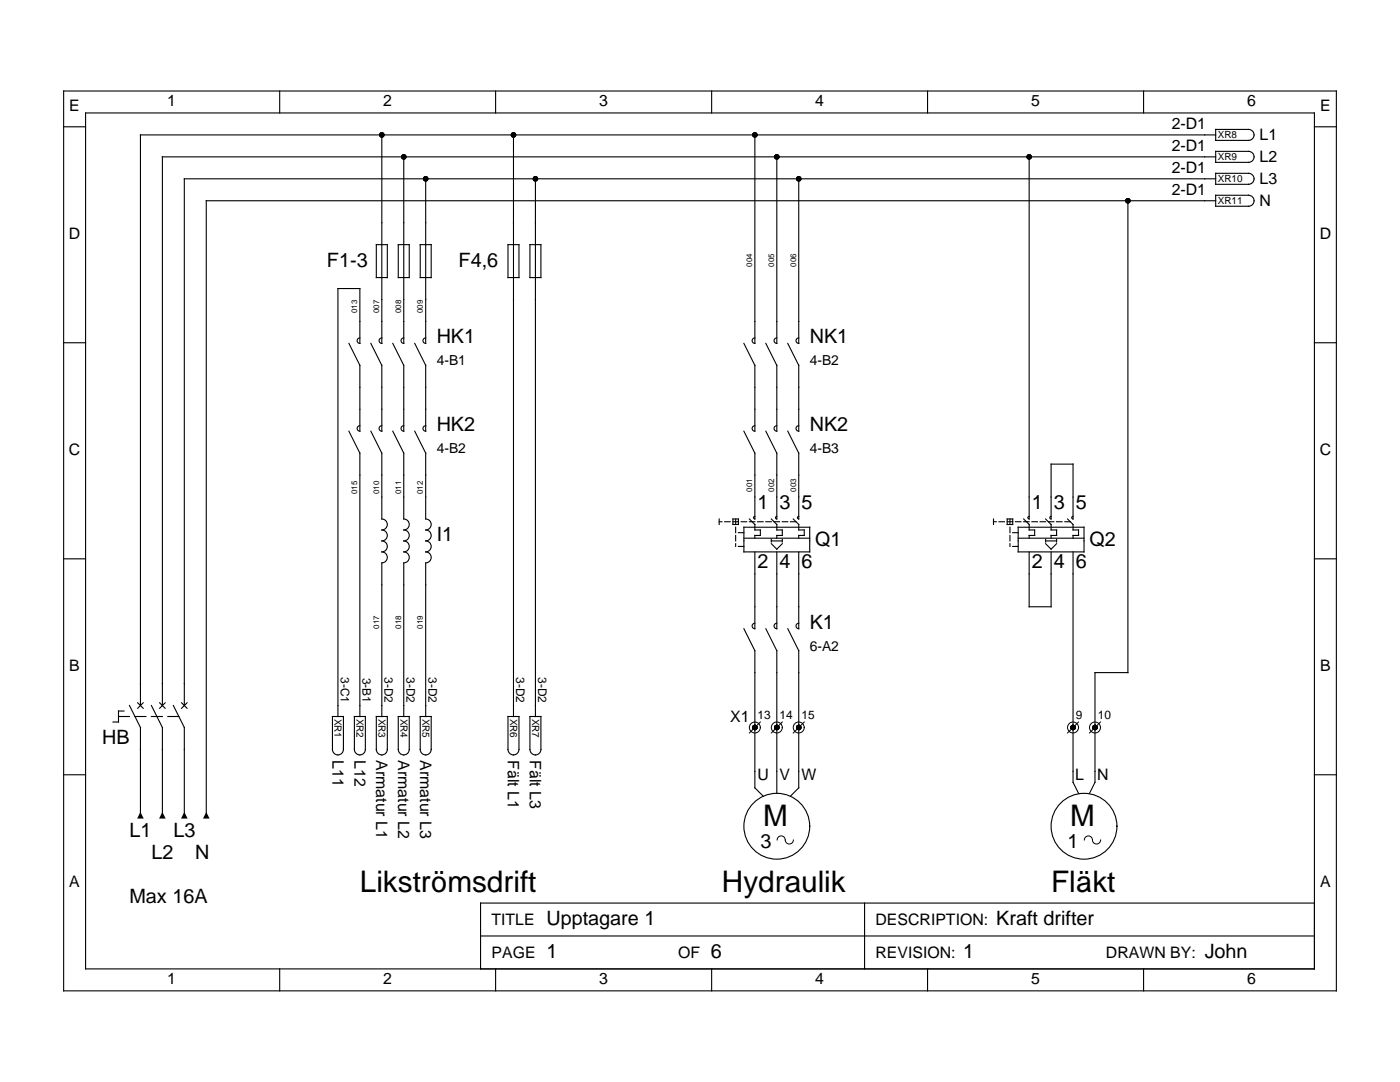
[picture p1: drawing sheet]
<svg xmlns="http://www.w3.org/2000/svg" width="279mm" height="216mm" viewBox="0 0 279 216" stroke-linecap="round" stroke-linejoin="round" font-family="sans-serif">
<g fill="none" stroke="#000" stroke-width=".22">
<path d="M12.7 18.2h254v179.5h-254zM55.8 18.2v4.3M98.9 18.2v4.3M142 18.2v4.3M185.1 18.2v4.3M228.2 18.2v4.3M12.7 25.3h4.4M17.1 22.5h245.2v170.8h-245.2zM76.2 26.9v41.6a.55 .55 0 0 1-.5-.5 .55 .55 0 0 1 .5-.6M80.6 31.3v37.2a.55 .55 0 0 1-.6-.5 .55 .55 0 0 1 .6-.6M85 35.7v32.8a.55 .55 0 0 1-.6-.5 .55 .55 0 0 1 .6-.6M102.5 26.9v116.1"/>
<path d="M106.9 35.7v107.3M150.6 26.9v41.6a.55 .55 0 0 1-.5-.5 .55 .55 0 0 1 .5-.6M155 31.3v37.2a.55 .55 0 0 1-.5-.5 .55 .55 0 0 1 .5-.6M159.4 35.7v32.8a.55 .55 0 0 1-.5-.5 .55 .55 0 0 1 .5-.6M205.4 31.3v72.3l-.3-.3 .3-.3M242.6 39h6.6a1.09 1.09 0 0 1 1.1 1.1 1.09 1.09 0 0 1-1.1 1.1h-6.6zM242.6 30.2h6.6a1.09 1.09 0 0 1 1.1 1.1 1.09 1.09 0 0 1-1.1 1.1h-6.6zM242.6 25.8h6.6a1.09 1.09 0 0 1 1.1 1.1 1.09 1.09 0 0 1-1.1 1.1h-6.6zM242.6 34.6h6.6a1.09 1.09 0 0 1 1.1 1.1 1.09 1.09 0 0 1-1.1 1.1h-6.6zM242.6 26.9h-214.6v113.9M242.6 31.3h-210.2v109.5M242.6 35.7h-205.8v105.1"/>
<path d="M262.3 25.3h4.4M75.1 48.8h2.2v6.6h-2.2zM79.5 48.8h2.2v6.6h-2.2zM83.9 48.8h2.2v6.6h-2.2zM101.4 48.8h2.2v6.6h-2.2zM105.8 48.8h2.2v6.6h-2.2zM225.1 40.1v94.1h-6.6v21.9l-1.1 2.2M242.6 40.1h-201.4v122.6M12.7 68.4h4.4M69.6 68.5l2.2 4.4v13.1a.55 .55 0 0 1-.5-.5 .55 .55 0 0 1 .5-.6M71.8 67.4a.55 .55 0 0 0-.5 .6 .55 .55 0 0 0 .5 .5v-10.9h-4.4v85.4M74 68.5l2.2 4.4v13.1a.55 .55 0 0 1-.5-.5 .55 .55 0 0 1 .5-.6"/>
<path d="M78.4 68.5l2.2 4.4v13.1a.55 .55 0 0 1-.6-.5 .55 .55 0 0 1 .6-.6M82.8 68.5l2.2 4.4v13.1a.55 .55 0 0 1-.6-.5 .55 .55 0 0 1 .6-.6M148.5 68.5l2.1 4.4v13.1a.55 .55 0 0 1-.5-.5 .55 .55 0 0 1 .5-.6M152.8 68.5l2.2 4.4v13.1a.55 .55 0 0 1-.5-.5 .55 .55 0 0 1 .5-.6M157.2 68.5l2.2 4.4v13.1a.55 .55 0 0 1-.5-.5 .55 .55 0 0 1 .5-.6M262.3 68.4h4.4M69.6 86l2.2 4.4v52.6M74 86l2.2 4.4v13.2a1.09 1.09 0 0 1 1.1 1.1 1.09 1.09 0 0 1-1.1 1 1.09 1.09 0 0 1 1.1 1.1 1.09 1.09 0 0 1-1.1 1.1 1.09 1.09 0 0 1 1.1 1.1 1.09 1.09 0 0 1-1.1 1.1 1.09 1.09 0 0 1 1.1 1.1 1.09 1.09 0 0 1-1.1 1.1v30.7M78.4 86l2.2 4.4v13.2a1.09 1.09 0 0 1 1.1 1.1 1.09 1.09 0 0 1-1.1 1 1.09 1.09 0 0 1 1.1 1.1 1.09 1.09 0 0 1-1.1 1.1 1.09 1.09 0 0 1 1.1 1.1 1.09 1.09 0 0 1-1.1 1.1 1.09 1.09 0 0 1 1.1 1.1 1.09 1.09 0 0 1-1.1 1.1v30.7M82.8 86l2.2 4.4v13.2a1.09 1.09 0 0 1 1.1 1.1 1.09 1.09 0 0 1-1.1 1 1.09 1.09 0 0 1 1.1 1.1 1.09 1.09 0 0 1-1.1 1.1 1.09 1.09 0 0 1 1.1 1.1 1.09 1.09 0 0 1-1.1 1.1 1.09 1.09 0 0 1 1.1 1.1 1.09 1.09 0 0 1-1.1 1.1v30.7M148.5 86l2.1 4.4v13.2l-.2-.3 .2-.3M152.8 86l2.2 4.4v13.2l-.2-.3 .2-.3"/>
<path d="M157.2 86l2.2 4.4v13.2l-.3-.3 .3-.3M12.7 111.5h4.4M143.5 103.6v1.1M143.5 104.1h.6M144.6 104.1h1.1M146.3 103.6h1.1v1.1h-1.1zM146.3 104.1h1.1M146.8 103.6v1.1M146.8 105.2v1.1M146.8 106.8v1.1M146.8 108.5v.5M147.4 109h1.1"/>
<path d="M147.4 106.3h1.1M147.9 104.1h1.1M148.5 105.2h13.1v4.9h-13.1zM148.5 107.4h13.1M149.6 103.6l1 1.1v1h1.1v1.1h-1.1v.6M149.6 104.1h1M150.6 110.1v15.4a.55 .55 0 0 1-.5-.6 .55 .55 0 0 1 .5-.5M151.2 104.1h1.1M152.8 104.1h1.1M153.9 103.6l1.1 1.1v1h1.1v1.1h-1.1v.6M153.9 107.9h2.2M153.9 108.5l1.1 1.1 1.1-1.1"/>
<path d="M153.9 107.6v.6M154.5 104.1h1.1M155 110.1v15.4a.55 .55 0 0 1-.5-.6 .55 .55 0 0 1 .5-.5M156.1 107.6v.6M156.1 104.1h1.1M157.8 104.1h1.1M158.3 103.6l1.1 1.1v1h1.1v1.1h-1.1v.6M159.4 110.1v15.4a.55 .55 0 0 1-.5-.6 .55 .55 0 0 1 .5-.5M198.3 104.1h.5M198.3 103.6v1.1M199.4 104.1h1.1M201 103.6h1.1v1.1h-1.1z"/>
<path d="M201 104.1h1.1M201.6 103.6v1.1M201.6 105.2v1.1M201.6 106.8v1.1M201.6 108.5v.5M202.1 109h1.1M202.1 106.3h1.1M202.7 104.1h1M203.2 105.2h13.1v4.9h-13.1zM203.2 107.4h13.1M204.3 103.6l1.1 1.1v1h1.1v1.1h-1.1v.6M204.3 104.1h1.1"/>
<path d="M205.4 110.1v11h4.4v-11M205.9 104.1h1.1M207.6 104.1h1.1M208.7 103.6l1.1 1.1v1h1.1v1.1h-1.1v.6M208.7 107.9h2.2M208.7 108.5l1.1 1.1 1.1-1.1M208.7 107.6v.6M209.2 104.1h1.1M209.8 103l-.3 .3 .3 .3v-11h4.3v11l-.2-.3 .2-.3M210.9 104.1h1.1M210.9 107.6v.6M212.5 104.1h1.1"/>
<path d="M213.1 103.6l1 1.1v1h1.1v1.1h-1.1v.6M214.1 110.1v46l1.1 2.2M262.3 111.5h4.4M148.5 125.5l2.1 4.3v27.4l1.7 1.6M152.8 125.5l2.2 4.3v28.5M157.2 125.5l2.2 4.3v27.4l-1.6 1.6M12.7 154.6h4.4M23.6 143h2.2M24.7 141.9h-1.1v2.2h-1M25.8 140.8l2.2 4.4v17.5M26.9 143h2.2M27.5 140.2l1.1 1.1"/>
<path d="M28.6 140.2l-1.1 1.1M30.2 140.8l2.2 4.4v17.5M30.2 143h2.2M31.9 140.2l1.1 1.1M33 140.2l-1.1 1.1M33.5 143h2.2M34.6 140.8l2.2 4.4v17.5M36.2 140.2l1.1 1.1M37.3 140.2l-1.1 1.1M66.3 143h2.2v6.5a1.09 1.09 0 0 1-1.1 1.1 1.09 1.09 0 0 1-1.1-1.1zM70.7 143h2.2v6.5a1.09 1.09 0 0 1-1.1 1.1 1.09 1.09 0 0 1-1.1-1.1zM75.1 143h2.2v6.5a1.1 1.1 0 0 1-1.1 1.1 1.1 1.1 0 0 1-1.1-1.1z"/>
<path d="M79.5 143h2.2v6.5a1.09 1.09 0 0 1-1.1 1.1 1.09 1.09 0 0 1-1.1-1.1zM83.9 143h2.2v6.5a1.09 1.09 0 0 1-1.1 1.1 1.09 1.09 0 0 1-1.1-1.1zM101.4 143h2.2v6.5a1.09 1.09 0 0 1-1.1 1.1 1.09 1.09 0 0 1-1.1-1.1zM105.8 143h2.2v6.5a1.09 1.09 0 0 1-1.1 1.1 1.09 1.09 0 0 1-1.1-1.1zM262.3 154.6h4.4M55.8 193.3v4.4M95.9 186.8h166.4M98.9 193.3v4.4M142 193.3v4.4M172.5 180.2v13.1M185.1 193.3v4.4M228.2 193.3v4.4"/>
<path d="M262.3 180.2h-166.4v13.1"/>
<circle cx="155" cy="164.9" r="6.6"/>
<circle cx="216.3" cy="164.9" r="6.6"/>
</g>
<g fill="none" stroke="#000" stroke-width=".2">
<path d="M151.7 144.1l-2.1 2.2M156.1 144.1l-2.2 2.2M160.5 144.1l-2.2 2.2M215.2 144.1l-2.1 2.2M219.6 144.1l-2.2 2.2M155.1 167.6a.81 .81 0 0 1 .8-.8 .81 .81 0 0 1 .8 .8 .81 .81 0 0 0 .8 .8 .81 .81 0 0 0 .8-.8M216.4 167.6a.81 .81 0 0 1 .8-.8 .81 .81 0 0 1 .8 .8 .81 .81 0 0 0 .8 .8 .81 .81 0 0 0 .8-.8"/>
<circle cx="150.6" cy="145.2" r="1.09"/>
<circle cx="155" cy="145.2" r="1.09"/>
<circle cx="159.4" cy="145.2" r="1.09"/>
<circle cx="214.1" cy="145.2" r="1.09"/>
<circle cx="218.5" cy="145.2" r="1.09"/>
</g>
<g fill="#000">
<path d="M28 162l.7 1.3h-1.3zM32.4 162l.7 1.3h-1.3zM36.8 162l.6 1.3h-1.3zM41.2 162l.6 1.3h-1.3z"/>
<circle cx="76.2" cy="26.9" r=".55"/>
<circle cx="80.6" cy="31.3" r=".55"/>
<circle cx="85" cy="35.7" r=".55"/>
<circle cx="102.5" cy="26.9" r=".55"/>
<circle cx="106.9" cy="35.7" r=".55"/>
<circle cx="150.6" cy="26.9" r=".55"/>
<circle cx="155" cy="31.3" r=".55"/>
<circle cx="159.4" cy="35.7" r=".55"/>
<circle cx="205.4" cy="31.3" r=".55"/>
<circle cx="225.1" cy="40.1" r=".55"/>
<circle cx="150.6" cy="145.2" r=".55"/>
<circle cx="155" cy="145.2" r=".55"/>
<circle cx="159.4" cy="145.2" r=".55"/>
<circle cx="214.1" cy="145.2" r=".55"/>
<circle cx="218.5" cy="145.2" r=".55"/>
</g>
<g font-size="5.9">
<text x="152.3" y="164.9">M</text>
<text x="213.6" y="164.9">M</text>
<text x="71.8" y="178">Likströmsdrift</text>
<text x="144.1" y="178">Hydraulik</text>
<text x="209.8" y="178">Fläkt</text>
</g>
<g font-size="4">
<text x="65.3" y="53.2">F1-3</text>
<text x="91.5" y="53.2">F4,6</text>
<text x="87.1" y="68.5">HK1</text>
<text x="161.6" y="68.5">NK1</text>
<text x="87.1" y="86">HK2</text>
<text x="161.6" y="86">NK2</text>
<text x="151.2" y="101.5">1</text>
<text x="155.6" y="101.5">3</text>
<text x="160" y="101.5">5</text>
<text x="205.9" y="101.5">1</text>
<text x="210.3" y="101.5">3</text>
<text x="214.7" y="101.5">5</text>
<text x="87.1" y="107.9">I1</text>
<text x="151.2" y="113.3">2</text>
<text x="155.6" y="113.3">4</text>
<text x="159.9" y="113.3">6</text>
<text x="162.7" y="109">Q1</text>
<text x="205.9" y="113.3">2</text>
<text x="210.3" y="113.3">4</text>
<text x="214.7" y="113.3">6</text>
<text x="217.4" y="109">Q2</text>
<text x="161.6" y="125.5">K1</text>
<text x="20.4" y="148.4">HB</text>
<text x="25.8" y="167.1">L1</text>
<text x="34.6" y="167.1">L3</text>
<text x="30.2" y="171.4">L2</text>
<text x="39" y="171.4">N</text>
<text x="151.7" y="169.2">3</text>
<text x="213.1" y="169.2">1</text>
<text x="25.8" y="180.2">Max 16A</text>
<text x="109" y="184.6">Upptagare 1</text>
<text x="198.8" y="184.6">Kraft drifter</text>
<text x="109" y="191.1">1</text>
<text x="141.9" y="191.1">6</text>
<text x="192.3" y="191.1">1</text>
<text x="240.4" y="191.1">John</text>
</g>
<g font-size="3.2">
<text x="13.8" y="22.1">E</text>
<text x="33.4" y="21.2">1</text>
<text x="76.5" y="21.2">2</text>
<text x="119.6" y="21.2">3</text>
<text x="162.7" y="21.2">4</text>
<text x="205.8" y="21.2">5</text>
<text x="248.9" y="21.2">6</text>
<text x="263.5" y="22.1">E</text>
<text x="233.9" y="25.8">2-D1</text>
<text x="251.4" y="28">L1</text>
<text x="233.9" y="30.2">2-D1</text>
<text x="233.9" y="34.6">2-D1</text>
<text x="251.4" y="32.4">L2</text>
<text x="233.9" y="39">2-D1</text>
<text x="251.4" y="41.2">N</text>
<text x="251.4" y="36.8">L3</text>
<text x="13.7" y="47.7">D</text>
<text x="263.4" y="47.7">D</text>
<text x="13.7" y="90.8">C</text>
<text x="263.4" y="90.8">C</text>
<text x="13.8" y="133.9">B</text>
<text x="263.5" y="133.9">B</text>
<text x="145.7" y="144.1">X1</text>
<text x="66.3" y="151.7" transform="rotate(90 66.3 151.7)">L11</text>
<text x="70.7" y="151.7" transform="rotate(90 70.7 151.7)">L12</text>
<text x="75.1" y="151.7" transform="rotate(90 75.1 151.7)">Armatur L1</text>
<text x="79.5" y="151.7" transform="rotate(90 79.5 151.7)">Armatur L2</text>
<text x="83.9" y="151.7" transform="rotate(90 83.9 151.7)">Armatur L3</text>
<text x="101.4" y="151.7" transform="rotate(90 101.4 151.7)">Fält L1</text>
<text x="105.8" y="151.7" transform="rotate(90 105.8 151.7)">Fält L3</text>
<text x="151.2" y="155.7">U</text>
<text x="155.6" y="155.7">V</text>
<text x="160" y="155.7">W</text>
<text x="214.6" y="155.6">L</text>
<text x="219" y="155.6">N</text>
<text x="13.8" y="177">A</text>
<text x="263.5" y="177">A</text>
<text x="98.1" y="184.6">TITLE</text>
<text x="174.7" y="184.6">DESCRIPTION:</text>
<text x="98.1" y="191.1">PAGE</text>
<text x="135.3" y="191.1">OF</text>
<text x="174.7" y="191.1">REVISION:</text>
<text x="220.7" y="191.1">DRAWN BY:</text>
<text x="33.4" y="196.3">1</text>
<text x="76.5" y="196.3">2</text>
<text x="119.6" y="196.3">3</text>
<text x="162.7" y="196.3">4</text>
<text x="205.8" y="196.3">5</text>
<text x="248.9" y="196.3">6</text>
</g>
<g font-size="2.8">
<text x="87.1" y="72.9">4-B1</text>
<text x="161.6" y="72.9">4-B2</text>
<text x="87.1" y="90.4">4-B2</text>
<text x="161.6" y="90.4">4-B3</text>
<text x="161.6" y="129.8">6-A2</text>
</g>
<g font-size="2.4">
<text x="68" y="135.1" transform="rotate(90 68 135.1)">3-C1</text>
<text x="72.4" y="135.2" transform="rotate(90 72.4 135.2)">3-B1</text>
<text x="76.7" y="135.1" transform="rotate(90 76.7 135.1)">3-D2</text>
<text x="81.1" y="135.1" transform="rotate(90 81.1 135.1)">3-D2</text>
<text x="85.5" y="135.1" transform="rotate(90 85.5 135.1)">3-D2</text>
<text x="103" y="135.1" transform="rotate(90 103 135.1)">3-D2</text>
<text x="107.4" y="135.1" transform="rotate(90 107.4 135.1)">3-D2</text>
<text x="151.2" y="143.5">13</text>
<text x="155.6" y="143.5">14</text>
<text x="160" y="143.5">15</text>
<text x="214.7" y="143.5">9</text>
<text x="219.1" y="143.5">10</text>
</g>
<g font-size="2">
<text x="243.1" y="27.6">XR8</text>
<text x="243.1" y="32">XR9</text>
<text x="243.1" y="40.7">XR11</text>
<text x="243.1" y="36.3">XR10</text>
<text x="66.8" y="143.4" transform="rotate(90 66.8 143.4)">XR1</text>
<text x="71.2" y="143.4" transform="rotate(90 71.2 143.4)">XR2</text>
<text x="75.5" y="143.4" transform="rotate(90 75.5 143.4)">XR3</text>
<text x="79.9" y="143.4" transform="rotate(90 79.9 143.4)">XR4</text>
<text x="84.3" y="143.4" transform="rotate(90 84.3 143.4)">XR5</text>
<text x="101.8" y="143.4" transform="rotate(90 101.8 143.4)">XR6</text>
<text x="106.2" y="143.4" transform="rotate(90 106.2 143.4)">XR7</text>
</g>
<g font-size="1.6">
<text x="150.1" y="53.2" transform="rotate(-90 150.1 53.2)">004</text>
<text x="154.5" y="53.2" transform="rotate(-90 154.5 53.2)">005</text>
<text x="158.9" y="53.2" transform="rotate(-90 158.9 53.2)">006</text>
<text x="71.3" y="62.5" transform="rotate(-90 71.3 62.5)">013</text>
<text x="75.7" y="62.5" transform="rotate(-90 75.7 62.5)">007</text>
<text x="80" y="62.5" transform="rotate(-90 80 62.5)">008</text>
<text x="84.4" y="62.5" transform="rotate(-90 84.4 62.5)">009</text>
<text x="71.3" y="98.6" transform="rotate(-90 71.3 98.6)">015</text>
<text x="75.7" y="98.6" transform="rotate(-90 75.7 98.6)">010</text>
<text x="80" y="98.6" transform="rotate(-90 80 98.6)">011</text>
<text x="84.4" y="98.6" transform="rotate(-90 84.4 98.6)">012</text>
<text x="150.1" y="98.1" transform="rotate(-90 150.1 98.1)">001</text>
<text x="154.5" y="98.1" transform="rotate(-90 154.5 98.1)">002</text>
<text x="158.9" y="98.1" transform="rotate(-90 158.9 98.1)">003</text>
<text x="75.7" y="125.5" transform="rotate(-90 75.7 125.5)">017</text>
<text x="80" y="125.5" transform="rotate(-90 80 125.5)">018</text>
<text x="84.4" y="125.5" transform="rotate(-90 84.4 125.5)">019</text>
</g>
</svg>
